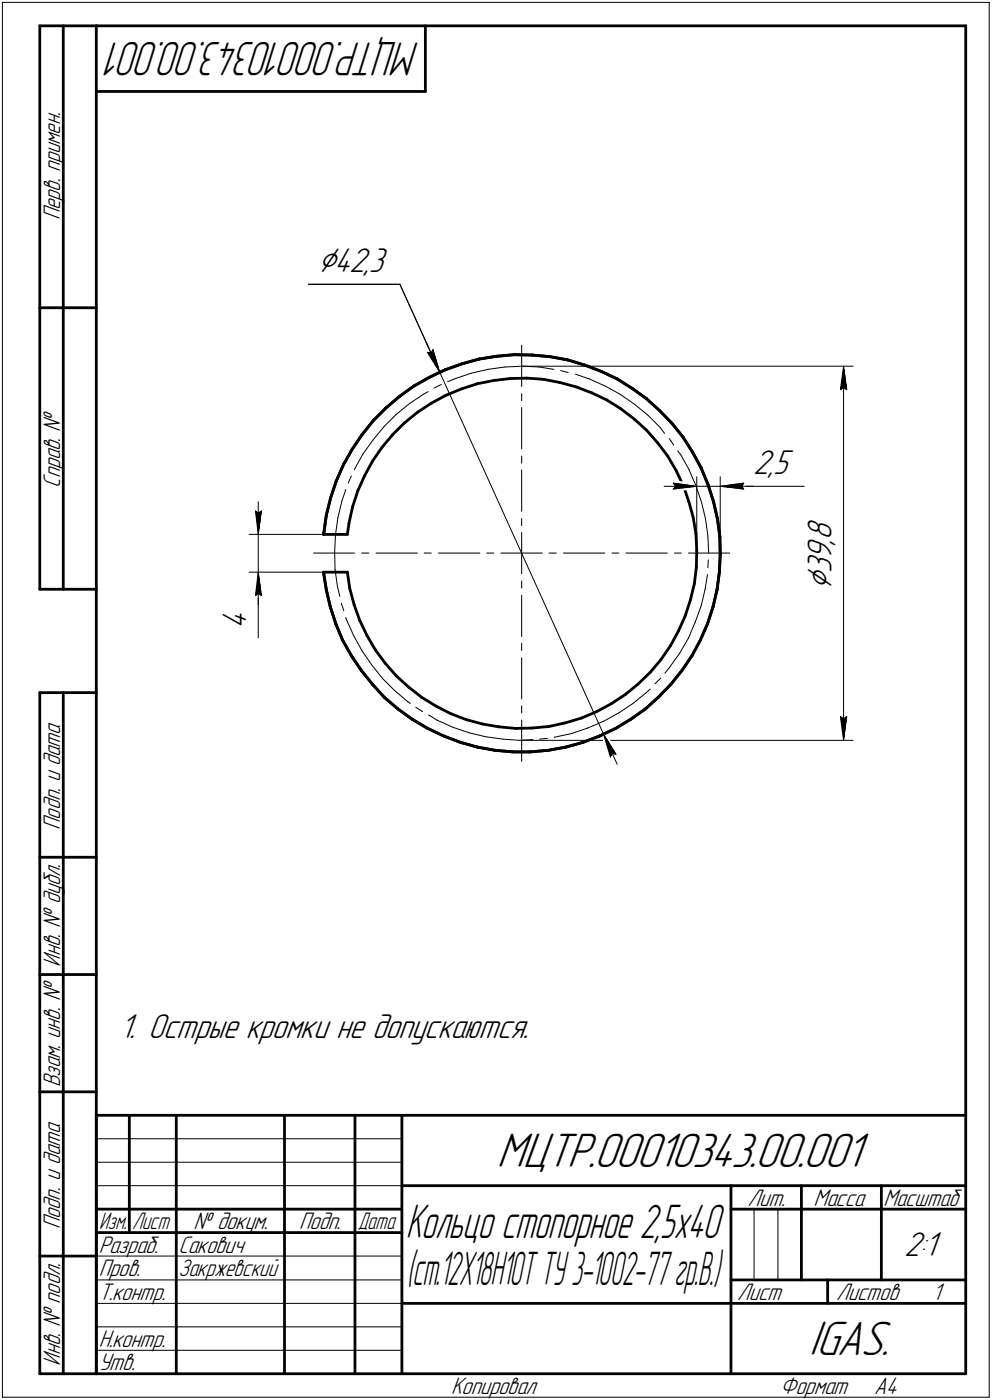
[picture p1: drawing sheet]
<svg xmlns="http://www.w3.org/2000/svg" width="211mm" height="298mm" viewBox="0 0 211 298" stroke-linecap="round" stroke-linejoin="round" font-family="sans-serif">
<g fill="none" stroke="#000" stroke-width=".59">
<path d="M8.5 5.5v120zM8.5 5.5h12zM13.5 5.5v120zM20.5 5.5v287zM20.5 5.5h185zM20.5 19.5h70zM90.5 5.5v14zM205.5 5.5v287zM8.5 65.5h12zM94.7 78.7l3.6-1.2zM98.3 77.5l3.6-1zM101.9 76.5l3.8-.6z"/>
<path d="M105.7 75.9l3.8-.4zM109.5 75.5l3.8 .1zM113.3 75.6l3.7 .3zM117 75.9l3.7 .7zM120.7 76.6l3.7 1.1zM124.4 77.7l3.5 1.4zM127.9 79.1l3.4 1.6zM73.1 99l-1.6 3.4zM74.9 95.7l-1.8 3.3zM77 92.5l-2.1 3.2zM79.2 98.2l-1.6 3.1zM79.4 89.6l-2.4 2.9z"/>
<path d="M81.3 95.2l-2.1 3zM82.1 86.9l2.9-2.5zM82.1 86.9l-2.7 2.7zM83.6 92.5l-2.3 2.7zM85 84.4l3.1-2.2zM86 90.1l2.8-2.3zM86 90.1l-2.4 2.4zM88.1 82.2l3.3-1.9zM88.8 87.8l3-1.9zM91.4 80.3l3.3-1.6zM91.8 85.9l3.1-1.7zM94.9 84.2l3.3-1.4z"/>
<path d="M98.2 82.8l3.4-1.1zM101.6 81.7l3.5-.7zM105.1 81l3.4-.4zM108.5 80.6l3.6-.1zM112.1 80.5l3.6 .3zM115.7 80.8l3.4 .6zM119.1 81.4l3.5 1zM122.6 82.4l3.3 1.3zM125.9 83.7l3.2 1.5zM129.1 85.2l3 1.8zM131.3 80.7l3.2 2zM132.1 87l2.9 2.2z"/>
<path d="M134.5 82.7l3.1 2.2zM135 89.2l2.6 2.4zM137.6 84.9l2.8 2.6zM137.6 91.6l2.4 2.7zM140 94.3l2.1 2.8zM140.4 87.5l2.6 2.7zM142.1 97.1l1.7 3.1zM143 90.2l2.4 2.9zM145.4 93.1l2 3.3zM147.4 96.4l1.8 3.3zM149.2 99.7l1.4 3.4zM68.8 113.8h5.1z"/>
<path d="M68.9 113.5l-.1 .3zM69.4 109.7l-.5 3.8zM70.4 106l-1 3.7zM71.5 102.4l-1.1 3.6zM74.3 111.4l-.4 2.4zM75 107.9l-.7 3.5zM76.1 104.6l-1.1 3.3zM77.6 101.3l-1.5 3.3zM143.8 100.2l1.6 3.2zM145.4 103.4l1.2 3.4zM146.6 106.8l.9 3.4zM147.5 110.2l.6 3.5z"/>
<path d="M148.1 113.7l.2 3.6zM148.3 117.3l-.1 3.5zM150.6 103.1l1.2 3.7zM151.8 106.8l.9 3.7zM152.7 110.5l.5 3.7zM153.2 114.2v3.8zM153.2 118l-.1 3.8zM8.5 125.5h12zM68.8 121.8h5.1zM68.8 121.8l.6 3.8zM69.4 125.6l.9 3.6zM70.3 129.2l1.2 3.6z"/>
<path d="M71.5 132.8l1.4 3.5zM72.9 136.3l1.9 3.3zM73.9 121.8l.5 3.5zM74.4 125.3l1 3.5zM74.8 139.6l2.1 3.1zM75.4 128.8l1.1 3.3zM76.5 132.1l1.6 3.2zM78.1 135.3l1.7 3zM79.8 138.3l2.2 2.9zM142.7 137.5l-2.1 3zM144.4 134.4l-1.7 3.1zM145.8 131.1l-1.4 3.3z"/>
<path d="M146.9 127.8l-1.1 3.3zM147.2 139.6l-2.1 3.1zM147.7 124.3l-.8 3.5zM148.2 120.8l-.5 3.5zM149 136.3l-1.8 3.3zM150.5 132.8l-1.5 3.5zM151.7 129.2l-1.2 3.6zM152.6 125.6l-.9 3.6zM153.1 121.8l-.5 3.8zM8.5 147.5v145zM8.5 147.5h12zM13.5 147.5v145z"/>
<path d="M76.9 142.7l2.3 3zM79.2 145.7l2.6 2.8zM81.8 148.5l2.9 2.5zM82 141.2l2.3 2.7zM84.3 143.9l2.7 2.4zM84.7 151l3 2.2zM87 146.3l2.7 2.2zM87.7 153.2l3.3 1.9zM89.7 148.5l3.1 1.9zM91 155.1l3.4 1.6zM92.8 150.4l3.1 1.6zM94.4 156.7l3.6 1.4z"/>
<path d="M95.9 152l3.3 1.2zM98 158.1l3.6 1zM99.2 153.2l3.5 1zM101.6 159.1l3.7 .7zM102.7 154.2l3.5 .6zM105.3 159.8l3.8 .3zM106.2 154.8l3.5 .3zM109.7 155.1l3.6-.1zM113.3 155l3.5-.3zM116.7 159.8l3.7-.7zM116.8 154.7l3.5-.8zM120.3 153.9l3.4-1z"/>
<path d="M120.4 159.1l3.6-1zM123.7 152.9l3.2-1.3zM124 158.1l3.6-1.4zM126.9 151.6l3.1-1.7zM127.6 156.7l3.4-1.6zM130 149.9l3-2zM131 155.1l3.2-1.9zM133 147.9l2.8-2.3zM134.2 153.2l3.1-2.2zM135.8 145.6l2.5-2.4zM137.3 151l2.8-2.6zM140.6 140.5l-2.3 2.7z"/>
<path d="M142.7 145.7l-2.6 2.7zM145.1 142.7l-2.4 3zM109.1 160.1h3.8zM112.9 160.1l3.8-.3zM8.5 182.5h12zM8.5 207.5h12zM8.5 232.5h12zM20.5 237.5h185zM20.5 237.5v55zM27.5 237.5v25zM37.5 237.5v55zM60.5 237.5v55z"/>
<path d="M75.5 237.5v55zM85.5 237.5v55zM20.5 257.5h65zM85.5 252.5h120zM155.5 252.5v40zM155.5 257.5h15zM170.5 252.5v20zM170.5 257.5h35zM187.5 252.5v20zM8.5 267.5h12zM20.5 262.5h65zM85.5 277.5h70z"/>
<path d="M155.5 277.5h50zM155.5 272.5h50zM176.1 272.5v5zM8.5 292.5h12zM20.5 292.5h185z"/>
</g>
<g fill="none" stroke="#000" stroke-width=".21">
<path d="M.5 .5v297zM.5 .5h210zM210.5 .5v297zM65.6 60.5h19.5zM85.1 60.5l8.5 18.7zM90.7 72.9l2.9 6.3zM90.9 75l.8 .2zM90.9 75l2.7 4.2zM92.1 74.4l1.5 4.8zM92.1 74.4l-.4 .8zM93.6 79.2l34.8 77.2zM100.2 79.5l3.6-.8z"/>
<path d="M103.8 78.7l3.6-.6zM107.4 78.1l3.7-.1zM111 73.5v8.8zM111 78h70.5zM111.1 78l3.6 .1zM114.7 78.1l3.2 .6zM119.3 78.9l1.6 .4zM122.4 79.7l3 1zM179.5 78l.7 5zM179.5 78l-.7 5zM179.5 78v79.6zM75.4 99.9h.1"/>
<path d="M77.2 96.7l-1.8 3.2zM79.3 93.7l-2.1 3zM81.7 90.8l-2.4 2.9zM84.2 88.3l2.9-2.4zM84.2 88.3l-2.5 2.5zM87.1 85.9l3.1-2zM90.2 83.9l.9-.5zM92.4 82.6l1-.5zM93.4 82.1l.5-.2zM95.2 81.3l1.5-.6zM96.7 80.7l3.5-1.2zM111 83.8v1.5z"/>
<path d="M111 86.8v8.8zM111 97.1v1.5zM125.4 80.7l3.4 1.5zM128.8 82.2l3.2 1.8zM132 84l3 2.1zM135 86.1l2.8 2.3zM137.8 88.4l2.7 2.6zM140.5 91l.9 1.3zM142.4 93.4l.3 .5zM142.7 93.9l.6 .8zM144.2 96l.7 .9zM144.9 96.9l1.7 3.2z"/>
<path d="M178.8 83l.7-.5zM179.5 82.5l.7 .5zM53 113.8h15.8zM54.4 108.8l.5 .5zM54.4 108.8l.5 5zM54.9 109.3l.7-.5zM54.9 106.8v7zM54.9 113.8v8zM55.6 108.8l-.7 5zM66.7 117.8h8.7zM71.2 117.6l.1 3.6zM71.4 114l-.2 3.6z"/>
<path d="M71.9 110.3l-.5 3.7zM72.7 106.8l-.8 3.5zM73.6 104.2l-.9 2.6zM74.8 101.3l-.7 1.6zM77 117.8h1.5zM80 117.8h8.8zM90.3 117.8h1.5zM93.3 117.8h8.8zM103.5 117.8h1.6zM106.6 117.8h4.4zM111 117.8h4.4zM111 117.8v4.4z"/>
<path d="M111 100.1v8.8zM111 110.4v1.5zM111 113.4v4.4zM116.8 117.8h1.6zM119.9 117.8h8.8zM130.2 117.8h1.5zM133.2 117.8h8.8zM141.3 103.5h7zM143.3 102.9l5 .6zM143.3 102.9l.5 .6zM143.3 104.1l5-.6zM143.5 117.8h1.4z"/>
<path d="M143.8 103.5l-.5 .6zM146.5 117.8h8.8zM146.6 100.1l1.5 3.4zM148.1 103.5l1.2 3.4zM148.3 101.5v16.3zM148.3 103.5h4.9zM149.3 106.9l.8 3.6zM150.1 110.5l.5 3.6zM150.6 114.1l.2 3.7zM150.7 119.2l-.1 1.7zM153.2 103.5h5zM153.2 101.5v16.3z"/>
<path d="M153.2 103.5l5 .6zM153.2 103.5l5-.6zM153.2 103.5h7.1zM157.8 103.5l.4 .6zM158.2 103.5h12.9zM158.2 102.9l-.4 .6zM53 121.8h15.8zM54.4 126.8l.5-.5zM54.9 121.8v5zM54.9 126.8v9zM54.9 121.8l-.5 5zM54.9 126.3l.7 .5z"/>
<path d="M54.9 121.8l.7 5zM54.9 121.8v7zM71.3 121.2l.5 3.7zM71.8 124.9l.5 2.1zM72.6 128.4h.1M72.6 128.5l.6 1.5zM73.6 131.5l.1 .5zM73.7 132l1.6 3.4zM75.3 135.4l1.7 3.2zM77 138.6l2.1 3zM111 137v1.5zM111 126.7v8.9z"/>
<path d="M111 123.7v1.5zM144.6 139.1l-2.1 3zM146.5 135.9l-1.9 3.2zM147.9 132.5l-1.4 3.4zM149.2 129l-1.3 3.5zM150 125.5l-.8 3.5zM150.5 122.3l-.5 3.2zM79.1 141.6l2.3 2.8zM81.4 144.4l2.6 2.7zM84 147.1l2.8 2.3zM86.8 149.4l.5 .4zM88.5 150.6l1.3 .9z"/>
<path d="M89.8 151.5h.1M91.2 152.2l1.8 1.1zM93 153.3l3.4 1.6zM96.4 154.9l3.4 1.1zM99.8 156l3.6 .9zM103.4 156.9l3.6 .5zM107 157.4l3.7 .2zM110.7 157.6l2.7-.1zM111 153.3v8.8zM111 150.3v1.5zM111 140v8.8zM111 157.6h70.5z"/>
<path d="M114.8 157.4l1.7-.2zM117.9 157h.1M118 157l3.6-.8zM121.6 156.2l3.5-1.2zM125.1 155l3.3-1.4zM128.4 153.6l3.3-1.8zM128.4 156.4l1.5 4.8zM128.4 156.4l2.7 4.2zM128.4 156.4l2.9 6.3zM131.7 151.8l3-2zM134.7 149.8l2.8-2.3zM137.5 147.5l.8-.8z"/>
<path d="M140.1 144.9l-.7 .7zM140.1 144.9l.4-.5zM142.5 142.1l-1 1.2zM178.8 152.6l.7 5zM178.8 152.6l.7 .5zM179.5 153.1l.7-.5zM180.2 152.6l-.7 5zM130.2 160.4l-.3 .8zM130.2 160.4l.9 .2zM20.5 247.5h65zM20.5 252.5h65zM20.5 242.5h65z"/>
<path d="M160.4 257.5v15zM165.5 257.5v15zM20.5 267.5h65zM20.5 272.5h65zM20.5 277.5h65zM.5 297.5h210zM20.5 282.5h65zM20.5 287.5h65z"/>
</g>
<g fill="#fff" stroke="#fff" stroke-width=".21">
<path d="M128.4 156.5h.2zM128.4 156.5h.3zM128.4 156.6h.4zM128.4 156.7h.5zM128.4 156.8h.5zM128.4 156.9h.6zM128.4 157h.7zM128.4 157.1h.8zM128.4 157.1h.9zM128.4 157.2h1zM128.4 157.3h1.1zM128.4 157.4h1.1zM128.4 157.5h1.2zM128.4 157.6h1.3zM128.4 157.6h1.4zM128.4 157.7h1.5zM128.4 157.8h1.6zM128.4 157.9h1.6zM128.4 158h1.6zM128.4 158.1h1.7zM128.4 158.2h1.7zM128.4 158.2h1.8zM128.4 158.3h1.9zM128.5 158.4h1.8zM128.5 158.5h1.9zM128.5 158.6h1.9zM128.6 158.7h1.9zM128.6 158.7h2zM128.6 158.8h2zM128.7 158.9h1.9zM128.7 159h2zM128.7 159.1h2zM128.8 159.2h2zM128.8 159.3h2zM128.8 159.3h2.1zM128.9 159.4h2.1zM128.9 159.5h2.1zM128.9 159.6h2.2zM128.9 159.7h2.2zM128.9 159.8h2.2zM128.9 159.9h2.3zM128.9 159.9h2.4zM129 160h2.3zM129 160.1h2.4zM129 160.2h2.4zM129.1 160.3h2.4zM129.1 160.4h2.5zM129.1 160.4h2.5zM129.2 160.5h2.5zM129.2 160.6h2.5zM129.2 160.7h2.5zM129.2 160.8h2.6zM129.3 160.9h2.5zM129.3 161h2.4zM129.3 161h2.2zM129.4 161.1h1.8zM129.4 161.2h1.7zM129.4 161.3h1.5zM129.5 161.4h1.1zM129.5 161.5h1zM129.5 161.5h.8zM129.5 161.6h.6zM129.5 161.7h.5zM129.5 161.8h.3z"/>
<path d="M92.2 73.8h.3zM92 73.9h.5zM91.9 74h.6zM91.7 74.1h.8zM91.5 74.2h1zM91.3 74.3h1.2zM91.1 74.3h1.5zM90.9 74.4h1.7zM90.8 74.5h1.8zM90.6 74.6h2.1zM90.4 74.7h2.3zM90.2 74.8h2.5zM90.3 74.8h2.5zM90.3 74.9h2.5zM90.3 75h2.5zM90.4 75.1h2.4zM90.5 75.2h2.4zM90.5 75.3h2.4zM90.6 75.4h2.3zM90.6 75.4h2.4zM90.7 75.5h2.3zM90.8 75.6h2.2zM90.8 75.7h2.2zM90.8 75.8h2.2zM90.8 75.9h2.2zM90.9 75.9h2.2zM91 76h2.1zM91 76.1h2.1zM91.1 76.2h2zM91.1 76.3h2.1zM91.2 76.4h2zM91.3 76.5h1.9zM91.3 76.5h2zM91.4 76.6h1.9zM91.4 76.7h1.9zM91.4 76.8h2zM91.5 76.9h1.9zM91.5 77h1.9zM91.6 77h1.9zM91.6 77.1h1.9zM91.7 77.2h1.8zM91.8 77.3h1.7zM91.8 77.4h1.8zM91.9 77.5h1.7zM91.9 77.6h1.7zM91.9 77.6h1.7zM92 77.7h1.6zM92 77.8h1.6zM92.1 77.9h1.5zM92.1 78h1.5zM92.3 78.1h1.3zM92.4 78.1h1.2zM92.5 78.2h1.1zM92.5 78.3h1.1zM92.6 78.4h1zM92.7 78.5h.9zM92.8 78.6h.8zM93 78.7h.6zM93 78.7h.6zM93.1 78.8h.5zM93.2 78.9h.4zM93.3 79h.3zM93.4 79.1h.2z"/>
<path d="M67.6 52.3h15.5zM67.6 52.4h15.5zM67.6 52.5h15.5zM67.6 52.6h15.5zM67.6 52.7h15.5zM67.6 52.7h15.5zM67.6 52.8h15.5zM67.6 52.9h15.5zM67.6 53h15.5zM67.6 53.1h15.5zM67.6 53.2h15.5zM67.6 53.3h15.5zM67.6 53.3h15.5zM67.6 53.4h15.5zM67.6 53.5h15.5zM67.6 53.6h15.5zM67.6 53.7h15.5zM67.6 53.8h15.5zM67.6 53.8h15.5zM67.6 53.9h15.5zM67.6 54h15.5zM67.6 54.1h15.5zM67.6 54.2h15.5zM67.6 54.3h15.5zM67.6 54.4h15.5zM67.6 54.4h15.5zM67.6 54.5h15.5zM67.6 54.6h15.5zM67.6 54.7h15.5zM67.6 54.8h15.5zM67.6 54.9h15.5zM67.6 54.9h15.5zM67.6 55h15.5zM67.6 55.1h15.5zM67.6 55.2h15.5zM67.6 55.3h15.5zM67.6 55.4h15.5zM67.6 55.5h15.5zM67.6 55.5h15.5zM67.6 55.6h15.5zM67.6 55.7h15.5zM67.6 55.8h15.5zM67.6 55.9h15.5zM67.6 56h15.5zM67.6 56h15.5zM67.6 56.1h15.5zM67.6 56.2h15.5zM67.6 56.3h15.5zM67.6 56.4h15.5zM67.6 56.5h15.5zM67.6 56.6h15.5zM67.6 56.6h15.5zM67.6 56.7h15.5zM67.6 56.8h15.5zM67.6 56.9h15.5zM67.6 57h15.5zM67.6 57.1h15.5zM67.6 57.1h15.5zM67.6 57.2h15.5zM67.6 57.3h15.5zM67.6 57.4h15.5zM67.6 57.5h15.5zM67.6 57.6h15.5zM67.6 57.7h15.5zM67.6 57.7h15.5zM67.6 57.8h15.5zM67.6 57.9h15.5zM67.6 58h15.5zM67.6 58.1h15.5zM67.6 58.2h15.5zM67.6 58.3h15.5zM67.6 58.3h15.5zM67.6 58.4h15.5zM67.6 58.5h15.5zM67.6 58.6h15.5zM67.6 58.7h15.5zM67.6 58.8h15.5zM67.6 58.8h15.5zM67.6 58.9h15.5zM67.6 59h15.5zM67.6 59.1h15.5zM67.6 59.2h15.5zM67.6 59.3h15.5zM67.6 59.4h15.5zM67.6 59.4h15.5z"/>
<path d="M160.3 95.4h8.8zM160.3 95.5h8.8zM160.3 95.6h8.8zM160.3 95.7h8.8zM160.3 95.8h8.8zM160.3 95.8h8.8zM160.3 95.9h8.8zM160.3 96h8.8zM160.3 96.1h8.8zM160.3 96.2h8.8zM160.3 96.3h8.8zM160.3 96.4h8.8zM160.3 96.4h8.8zM160.3 96.5h8.8zM160.3 96.6h8.8zM160.3 96.7h8.8zM160.3 96.8h8.8zM160.3 96.9h8.8zM160.3 96.9h8.8zM160.3 97h8.8zM160.3 97.1h8.8zM160.3 97.2h8.8zM160.3 97.3h8.8zM160.3 97.4h8.8zM160.3 97.5h8.8zM160.3 97.5h8.8zM160.3 97.6h8.8zM160.3 97.7h8.8zM160.3 97.8h8.8zM160.3 97.9h8.8zM160.3 98h8.8zM160.3 98h8.8zM160.3 98.1h8.8zM160.3 98.2h8.8zM160.3 98.3h8.8zM160.3 98.4h8.8zM160.3 98.5h8.8zM160.3 98.6h8.8zM160.3 98.6h8.8zM160.3 98.7h8.8zM160.3 98.8h8.8zM160.3 98.9h8.8zM160.3 99h8.8zM160.3 99.1h8.8zM160.3 99.1h8.8zM160.3 99.2h8.8zM160.3 99.3h8.8zM160.3 99.4h8.8zM160.3 99.5h8.8zM160.3 99.6h8.8zM160.3 99.7h8.8zM160.3 99.7h8.8zM160.3 99.8h8.8zM160.3 99.9h8.8zM160.3 100h8.8zM160.3 100.1h8.8zM160.3 100.2h8.8zM160.3 100.2h8.8zM160.3 100.3h8.8zM160.3 100.4h8.8zM160.3 100.5h8.8zM160.3 100.6h8.8zM160.3 100.7h8.8zM160.3 100.8h8.8zM160.3 100.8h8.8zM160.3 100.9h8.8zM160.3 101h8.8zM160.3 101.1h8.8zM160.3 101.2h8.8zM160.3 101.3h8.8zM160.3 101.3h8.8zM160.3 101.4h8.8zM160.3 101.5h8.8zM160.3 101.6h8.8zM160.3 101.7h8.8zM160.3 101.8h8.8zM160.3 101.9h8.8zM160.3 101.9h8.8zM160.3 102h8.8zM160.3 102.1h8.8zM160.3 102.2h8.8zM160.3 102.3h8.8zM160.3 102.4h8.8zM160.3 102.4h8.8z"/>
<path d="M142.7 102.4h.7zM142.7 102.4h1.3zM142.7 102.5h1.9zM142.7 102.6h2.6zM142.7 102.7h3.2zM142.7 102.8h3.8zM142.7 102.9h4zM142.7 103h4.2zM142.7 103h4.4zM142.7 103.1h4.6zM142.7 103.2h4.8zM142.7 103.3h5zM142.7 103.4h5.2zM142.7 103.5h5.4zM142.7 103.5h5.6zM142.7 103.6h5.4zM142.7 103.7h5.1zM142.7 103.8h5zM142.7 103.9h4.7zM142.7 104h4.5zM142.7 104.1h4.3zM142.7 104.1h4zM142.7 104.2h3.8zM142.7 104.3h3.2zM142.7 104.4h2.6zM142.7 104.5h1.9zM142.7 104.6h1.3zM142.7 104.6h.7z"/>
<path d="M158.2 102.4h.5zM157.6 102.4h1.1zM156.9 102.5h1.8zM156.3 102.6h2.4zM155.7 102.7h3zM155 102.8h3.7zM154.9 102.9h3.8zM154.7 103h4zM154.4 103h4.3zM154.3 103.1h4.4zM154.1 103.2h4.6zM153.8 103.3h4.9zM153.7 103.4h5zM153.5 103.5h5.2zM153.2 103.5h5.5zM153.5 103.6h5.2zM153.8 103.7h4.9zM153.9 103.8h4.8zM154.2 103.9h4.5zM154.4 104h4.3zM154.6 104.1h4.1zM154.9 104.1h3.8zM155 104.2h3.7zM155.7 104.3h3zM156.3 104.4h2.4zM156.9 104.5h1.8zM157.6 104.6h1.1zM158.2 104.6h.5z"/>
<path d="M171.3 110.1h7.2zM171.3 110.2h7.2zM171.3 110.2h7.2zM171.3 110.3h7.2zM171.3 110.4h7.2zM171.3 110.5h7.2zM171.3 110.6h7.2zM171.3 110.7h7.2zM171.3 110.7h7.2zM171.3 110.8h7.2zM171.3 110.9h7.2zM171.3 111h7.2zM171.3 111.1h7.2zM171.3 111.2h7.2zM171.3 111.3h7.2zM171.3 111.3h7.2zM171.3 111.4h7.2zM171.3 111.5h7.2zM171.3 111.6h7.2zM171.3 111.7h7.2zM171.3 111.8h7.2zM171.3 111.8h7.2zM171.3 111.9h7.2zM171.3 112h7.2zM171.3 112.1h7.2zM171.3 112.2h7.2zM171.3 112.3h7.2zM171.3 112.4h7.2zM171.3 112.4h7.2zM171.3 112.5h7.2zM171.3 112.6h7.2zM171.3 112.7h7.2zM171.3 112.8h7.2zM171.3 112.9h7.2zM171.3 112.9h7.2zM171.3 113h7.2zM171.3 113.1h7.2zM171.3 113.2h7.2zM171.3 113.3h7.2zM171.3 113.4h7.2zM171.3 113.5h7.2zM171.3 113.5h7.2zM171.3 113.6h7.2zM171.3 113.7h7.2zM171.3 113.8h7.2zM171.3 113.9h7.2zM171.3 114h7.2zM171.3 114h7.2zM171.3 114.1h7.2zM171.3 114.2h7.2zM171.3 114.3h7.2zM171.3 114.4h7.2zM171.3 114.5h7.2zM171.3 114.6h7.2zM171.3 114.6h7.2zM171.3 114.7h7.2zM171.3 114.8h7.2zM171.3 114.9h7.2zM171.3 115h7.2zM171.3 115.1h7.2zM171.3 115.1h7.2zM171.3 115.2h7.2zM171.3 115.3h7.2zM171.3 115.4h7.2zM171.3 115.5h7.2zM171.3 115.6h7.2zM171.3 115.7h7.2zM171.3 115.7h7.2zM171.3 115.8h7.2zM171.3 115.9h7.2zM171.3 116h7.2zM171.3 116.1h7.2zM171.3 116.2h7.2zM171.3 116.2h7.2zM171.3 116.3h7.2zM171.3 116.4h7.2zM171.3 116.5h7.2zM171.3 116.6h7.2zM171.3 116.7h7.2zM171.3 116.8h7.2zM171.3 116.8h7.2zM171.3 116.9h7.2zM171.3 117h7.2zM171.3 117.1h7.2zM171.3 117.2h7.2zM171.3 117.3h7.2zM171.3 117.3h7.2zM171.3 117.4h7.2zM171.3 117.5h7.2zM171.3 117.6h7.2zM171.3 117.7h7.2zM171.3 117.8h7.2zM171.3 117.9h7.2zM171.3 117.9h7.2zM171.3 118h7.2zM171.3 118.1h7.2zM171.3 118.2h7.2zM171.3 118.3h7.2zM171.3 118.4h7.2zM171.3 118.4h7.2zM171.3 118.5h7.2zM171.3 118.6h7.2zM171.3 118.7h7.2zM171.3 118.8h7.2zM171.3 118.9h7.2zM171.3 119h7.2zM171.3 119h7.2zM171.3 119.1h7.2zM171.3 119.2h7.2zM171.3 119.3h7.2zM171.3 119.4h7.2zM171.3 119.5h7.2zM171.3 119.5h7.2zM171.3 119.6h7.2zM171.3 119.7h7.2zM171.3 119.8h7.2zM171.3 119.9h7.2zM171.3 120h7.2zM171.3 120.1h7.2zM171.3 120.1h7.2zM171.3 120.2h7.2zM171.3 120.3h7.2zM171.3 120.4h7.2zM171.3 120.5h7.2zM171.3 120.6h7.2zM171.3 120.6h7.2zM171.3 120.7h7.2zM171.3 120.8h7.2zM171.3 120.9h7.2zM171.3 121h7.2zM171.3 121.1h7.2zM171.3 121.2h7.2zM171.3 121.2h7.2zM171.3 121.3h7.2zM171.3 121.4h7.2zM171.3 121.5h7.2zM171.3 121.6h7.2zM171.3 121.7h7.2zM171.3 121.8h7.2zM171.3 121.8h7.2zM171.3 121.9h7.2zM171.3 122h7.2zM171.3 122.1h7.2zM171.3 122.2h7.2zM171.3 122.3h7.2zM171.3 122.3h7.2zM171.3 122.4h7.2zM171.3 122.5h7.2zM171.3 122.6h7.2zM171.3 122.7h7.2zM171.3 122.8h7.2zM171.3 122.9h7.2zM171.3 122.9h7.2zM171.3 123h7.2zM171.3 123.1h7.2zM171.3 123.2h7.2zM171.3 123.3h7.2zM171.3 123.4h7.2zM171.3 123.4h7.2zM171.3 123.5h7.2zM171.3 123.6h7.2zM171.3 123.7h7.2zM171.3 123.8h7.2zM171.3 123.9h7.2zM171.3 124h7.2zM171.3 124h7.2zM171.3 124.1h7.2zM171.3 124.2h7.2zM171.3 124.3h7.2zM171.3 124.4h7.2zM171.3 124.5h7.2zM171.3 124.5h7.2zM171.3 124.6h7.2zM171.3 124.7h7.2zM171.3 124.8h7.2zM171.3 124.9h7.2zM171.3 125h7.2zM171.3 125.1h7.2zM171.3 125.1h7.2zM171.3 125.2h7.2zM171.3 125.3h7.2zM171.3 125.4h7.2zM171.3 125.5h7.2z"/>
<path d="M179.4 78.2h.3zM179.4 78.3h.3zM179.3 78.4h.4zM179.3 78.5h.4zM179.2 78.6h.5zM179.2 78.7h.6zM179.2 78.7h.6zM179.2 78.8h.7zM179.2 78.9h.7zM179.1 79h.9zM179.1 79.1h.9zM179 79.2h1zM179 79.2h1.1zM179 79.3h1.1zM178.9 79.4h1.3zM178.9 79.5h1.3zM178.8 79.6h1.5zM178.8 79.7h1.5zM178.7 79.8h1.6zM178.7 79.8h1.6zM178.7 79.9h1.6zM178.7 80h1.6zM178.7 80.1h1.6zM178.7 80.2h1.6zM178.7 80.3h1.6zM178.7 80.3h1.6zM178.7 80.4h1.7zM178.6 80.5h1.8zM178.6 80.6h1.8zM178.6 80.7h1.8zM178.6 80.8h1.8zM178.6 80.9h1.8zM178.6 80.9h1.8zM178.6 81h1.9zM178.6 81.1h1.9zM178.6 81.2h1.9zM178.6 81.3h1.9zM178.6 81.4h1.9zM178.6 81.4h1.9zM178.6 81.5h1.9zM178.6 81.6h1.9zM178.6 81.7h2zM178.6 81.8h2zM178.6 81.9h2zM178.6 82h2zM178.5 82h2.1zM178.5 82.1h2.1zM178.5 82.2h2.1zM178.5 82.3h2.2zM178.5 82.4h2.2zM178.5 82.5h2.2zM178.5 82.5h2.2zM178.5 82.6h2.2zM178.5 82.7h2.2zM178.4 82.8h2.3zM178.4 82.9h2.4zM178.4 83h2.4zM178.4 83.1h2.4zM178.4 83.1h2.4zM178.4 83.2h2.4zM178.4 83.3h2.4zM178.4 83.4h2.4z"/>
<path d="M178.3 152.1h2.5zM178.4 152.2h2.4zM178.4 152.3h2.4zM178.4 152.4h2.4zM178.4 152.5h2.4zM178.4 152.6h2.4zM178.4 152.7h2.4zM178.4 152.7h2.4zM178.4 152.8h2.3zM178.5 152.9h2.2zM178.5 153h2.2zM178.5 153.1h2.2zM178.5 153.2h2.2zM178.5 153.2h2.2zM178.5 153.3h2.2zM178.5 153.4h2.1zM178.5 153.5h2.1zM178.5 153.6h2.1zM178.6 153.7h2zM178.6 153.8h2zM178.6 153.8h2zM178.6 153.9h2zM178.6 154h1.9zM178.6 154.1h1.9zM178.6 154.2h1.9zM178.6 154.3h1.9zM178.6 154.3h1.9zM178.6 154.4h1.9zM178.6 154.5h1.9zM178.6 154.6h1.8zM178.6 154.7h1.8zM178.6 154.8h1.8zM178.6 154.9h1.8zM178.6 154.9h1.8zM178.6 155h1.8zM178.7 155.1h1.7zM178.7 155.2h1.6zM178.7 155.3h1.6zM178.7 155.4h1.6zM178.7 155.4h1.6zM178.7 155.5h1.6zM178.7 155.6h1.6zM178.7 155.7h1.6zM178.7 155.8h1.6zM178.8 155.9h1.5zM178.8 156h1.5zM178.9 156h1.3zM178.9 156.1h1.3zM179 156.2h1.1zM179 156.3h1.1zM179 156.4h1.1zM179.1 156.5h.9zM179.1 156.5h.9zM179.2 156.6h.7zM179.2 156.7h.7zM179.2 156.8h.7zM179.2 156.9h.6zM179.2 157h.6zM179.3 157.1h.4zM179.3 157.1h.4zM179.3 157.2h.4zM179.4 157.3h.3zM179.4 157.4h.3z"/>
<path d="M46.8 128.9h7.2zM46.8 128.9h7.2zM46.8 129h7.2zM46.8 129.1h7.2zM46.8 129.2h7.2zM46.8 129.3h7.2zM46.8 129.4h7.2zM46.8 129.5h7.2zM46.8 129.5h7.2zM46.8 129.6h7.2zM46.8 129.7h7.2zM46.8 129.8h7.2zM46.8 129.9h7.2zM46.8 130h7.2zM46.8 130h7.2zM46.8 130.1h7.2zM46.8 130.2h7.2zM46.8 130.3h7.2zM46.8 130.4h7.2zM46.8 130.5h7.2zM46.8 130.6h7.2zM46.8 130.6h7.2zM46.8 130.7h7.2zM46.8 130.8h7.2zM46.8 130.9h7.2zM46.8 131h7.2zM46.8 131.1h7.2zM46.8 131.1h7.2zM46.8 131.2h7.2zM46.8 131.3h7.2zM46.8 131.4h7.2zM46.8 131.5h7.2zM46.8 131.6h7.2zM46.8 131.7h7.2zM46.8 131.7h7.2zM46.8 131.8h7.2zM46.8 131.9h7.2zM46.8 132h7.2zM46.8 132.1h7.2zM46.8 132.2h7.2zM46.8 132.2h7.2zM46.8 132.3h7.2zM46.8 132.4h7.2zM46.8 132.5h7.2zM46.8 132.6h7.2zM46.8 132.7h7.2zM46.8 132.8h7.2zM46.8 132.8h7.2zM46.8 132.9h7.2zM46.8 133h7.2zM46.8 133.1h7.2zM46.8 133.2h7.2zM46.8 133.3h7.2zM46.8 133.3h7.2zM46.8 133.4h7.2zM46.8 133.5h7.2zM46.8 133.6h7.2zM46.8 133.7h7.2zM46.8 133.8h7.2z"/>
<path d="M54.9 122.1h.2zM54.9 122.2h.2zM54.9 122.3h.3zM54.8 122.3h.4zM54.8 122.4h.4zM54.7 122.5h.6zM54.7 122.6h.6zM54.7 122.7h.7zM54.6 122.8h.8zM54.6 122.9h.9zM54.6 122.9h.9zM54.5 123h1zM54.5 123.1h1zM54.4 123.2h1.1zM54.4 123.3h1.2zM54.4 123.4h1.2zM54.4 123.4h1.3zM54.4 123.5h1.3zM54.3 123.6h1.4zM54.3 123.7h1.5zM54.3 123.8h1.5zM54.3 123.9h1.5zM54.3 124h1.5zM54.3 124h1.5zM54.3 124.1h1.5zM54.3 124.2h1.5zM54.2 124.3h1.7zM54.2 124.4h1.7zM54.2 124.5h1.7zM54.2 124.5h1.7zM54.2 124.6h1.7zM54.2 124.7h1.7zM54.2 124.8h1.7zM54.1 124.9h1.9zM54.1 125h1.9zM54.1 125.1h1.9zM54.1 125.1h1.9zM54.1 125.2h1.9zM54.1 125.3h1.9zM54.1 125.4h1.9zM54 125.5h2zM54 125.6h2zM54 125.6h2zM54 125.7h2zM54 125.8h2zM54 125.9h2zM54 126h2zM54 126.1h2zM53.9 126.2h2.2zM53.9 126.2h2.2zM53.9 126.3h2.2zM53.9 126.4h2.2zM53.9 126.5h2.2zM53.9 126.6h2.2zM53.9 126.7h2.2zM53.8 126.7h2.4zM53.8 126.8h2.4zM53.8 126.9h2.4zM53.8 127h2.4zM53.8 127.1h2.4zM53.8 127.2h2.4zM53.8 127.3h2.4z"/>
<path d="M53.8 108.3h2.4zM53.8 108.4h2.4zM53.8 108.5h2.4zM53.8 108.5h2.4zM53.8 108.6h2.4zM53.8 108.7h2.4zM53.8 108.8h2.4zM53.8 108.9h2.4zM53.9 109h2.2zM53.9 109.1h2.2zM53.9 109.1h2.2zM53.9 109.2h2.2zM53.9 109.3h2.2zM53.9 109.4h2.2zM53.9 109.5h2.2zM54 109.6h2zM54 109.6h2zM54 109.7h2zM54 109.8h2zM54 109.9h2zM54 110h2zM54 110.1h2zM54 110.2h2zM54.1 110.2h1.9zM54.1 110.3h1.9zM54.1 110.4h1.9zM54.1 110.5h1.9zM54.1 110.6h1.9zM54.1 110.7h1.9zM54.1 110.7h1.9zM54.2 110.8h1.7zM54.2 110.9h1.7zM54.2 111h1.7zM54.2 111.1h1.7zM54.2 111.2h1.7zM54.2 111.3h1.7zM54.2 111.3h1.7zM54.3 111.4h1.5zM54.3 111.5h1.5zM54.3 111.6h1.5zM54.3 111.7h1.5zM54.3 111.8h1.5zM54.3 111.8h1.5zM54.3 111.9h1.5zM54.3 112h1.4zM54.4 112.1h1.3zM54.4 112.2h1.3zM54.4 112.3h1.2zM54.4 112.4h1.2zM54.4 112.4h1.1zM54.5 112.5h1zM54.5 112.6h1zM54.6 112.7h.9zM54.6 112.8h.9zM54.6 112.9h.8zM54.7 112.9h.7zM54.7 113h.6zM54.7 113.1h.6zM54.8 113.2h.4zM54.8 113.3h.4zM54.9 113.4h.3zM54.9 113.5h.2zM54.9 113.5h.2z"/>
</g>
<g fill="#000" stroke="#000" stroke-width=".21">
<path d="M91 75.1h.4zM91.1 75.2h.6zM91.1 75.3h.7zM91.2 75.4h.6zM91.3 75.4h.6zM91.3 75.5h.6zM91.4 75.6h.5zM91.4 75.7h.5zM91.4 75.8h.6zM91.5 75.9h.5zM91.5 75.9h.6zM91.6 76h.5zM91.7 76.1h.5zM91.7 76.2h.5zM91.8 76.3h.4zM91.8 76.4h.5zM91.9 76.5h.4zM91.9 76.5h.5zM91.9 76.6h.5zM92 76.7h.5zM92.1 76.8h.4zM92.1 76.9h.4zM92.2 77h.3zM92.2 77h.4zM92.3 77.1h.3zM92.4 77.2h.2zM92.4 77.3h.3zM92.5 77.4h.2zM92.5 77.5h.3zM92.5 77.6h.3zM92.6 77.6h.3zM92.6 77.7h.3zM92.7 77.8h.3zM92.8 77.9h.2zM92.8 78h.2zM92.9 78.1h.1zM92.9 78.1h.2zM93 78.2h.1zM93 78.4h.2z"/>
<path d="M92 74.6h.2zM92 74.7h.2zM91.9 74.8h.4zM91.9 74.8h.4zM91.9 74.9h.4zM91.9 75h.5zM91.8 75.1h.6zM91.7 75.2h.7zM91.8 75.3h.6zM91.8 75.4h.7zM91.9 75.4h.6zM91.9 75.5h.6zM91.9 75.6h.6zM91.9 75.7h.6zM92 75.8h.5zM92 75.9h.6zM92.1 75.9h.5zM92.1 76h.5zM92.2 76.1h.4zM92.2 76.2h.5zM92.2 76.3h.5zM92.3 76.4h.4zM92.3 76.5h.5zM92.4 76.5h.4zM92.4 76.6h.4zM92.5 76.7h.4zM92.5 76.8h.4zM92.5 76.9h.4zM92.5 77h.4zM92.6 77h.4zM92.6 77.1h.4zM92.6 77.2h.4zM92.7 77.3h.3zM92.7 77.4h.3zM92.8 77.5h.2zM92.8 77.6h.3zM92.9 77.6h.2zM92.9 77.7h.2zM93 77.8h.1zM93 77.9h.2zM93 78h.2zM93 78.1h.2zM93.1 78.1h.2zM93.1 78.2h.2zM93.1 78.3h.2zM93.2 78.4h.2zM93.2 78.5h.2z"/>
<path d="M179.3 79.2h.2zM179.3 79.3h.2zM179.3 79.4h.2zM179.3 79.5h.2zM179.3 79.6h.2zM179.3 79.7h.2zM179.3 79.8h.2zM179.3 79.8h.2zM179.2 79.9h.3zM179.2 80h.3zM179.2 80.1h.3zM179.2 80.2h.3zM179.2 80.3h.3zM179.2 80.3h.3zM179.2 80.4h.3zM179.2 80.5h.3zM179.2 80.6h.3zM179.2 80.7h.3zM179.2 80.8h.3zM179.2 80.9h.3zM179.2 80.9h.3zM179.2 81h.3zM179.1 81.1h.4zM179.1 81.2h.4zM179.1 81.3h.4zM179.1 81.4h.4zM179.1 81.4h.4zM179.1 81.5h.4zM179.1 81.6h.4zM179.1 81.7h.4zM179 81.8h.5zM179 81.9h.5zM179 82h.5zM179 82h.5zM179 82.1h.5zM179 82.2h.5zM179 82.3h.5zM178.9 82.4h.6zM178.9 82.5h.6zM178.9 82.5h.6zM178.9 82.6h.5zM178.9 82.7h.3zM178.9 82.8h.3z"/>
<path d="M179.5 78.7h.2zM179.5 78.7h.2zM179.5 78.8h.2zM179.5 78.9h.2zM179.5 79h.2zM179.5 79.1h.2zM179.5 79.2h.2zM179.5 79.2h.2zM179.5 79.3h.2zM179.5 79.4h.2zM179.5 79.5h.2zM179.5 79.6h.2zM179.5 79.7h.2zM179.5 79.8h.2zM179.5 79.8h.2zM179.5 79.9h.3zM179.5 80h.3zM179.5 80.1h.3zM179.5 80.2h.3zM179.5 80.3h.3zM179.5 80.3h.3zM179.5 80.4h.3zM179.5 80.5h.4zM179.5 80.6h.4zM179.5 80.7h.4zM179.5 80.8h.4zM179.5 80.9h.4zM179.5 80.9h.4zM179.5 81h.4zM179.5 81.1h.5zM179.5 81.2h.5zM179.5 81.3h.5zM179.5 81.4h.5zM179.5 81.4h.5zM179.5 81.5h.5zM179.5 81.6h.5zM179.5 81.7h.5zM179.5 81.8h.6zM179.5 81.9h.6zM179.5 82h.6zM179.5 82h.6zM179.5 82.1h.6zM179.5 82.2h.6zM179.5 82.3h.6zM179.5 82.4h.7zM179.5 82.5h.7zM179.5 82.5h.7zM179.7 82.6h.5zM179.8 82.7h.4zM179.9 82.8h.3z"/>
<path d="M54.4 109h.2zM54.4 109.1h.3zM54.4 109.1h.4zM54.4 109.2h.5zM54.4 109.3h.5zM54.4 109.4h.5zM54.4 109.5h.5zM54.5 109.6h.4zM54.5 109.6h.4zM54.5 109.7h.4zM54.5 109.8h.4zM54.5 109.9h.4zM54.5 110h.4zM54.5 110.1h.4zM54.5 110.2h.4zM54.6 110.2h.3zM54.6 110.3h.3zM54.6 110.4h.3zM54.6 110.5h.3zM54.6 110.6h.3zM54.6 110.7h.3zM54.6 110.7h.3zM54.6 110.8h.3zM54.6 110.9h.3zM54.7 111h.2zM54.7 111.1h.2zM54.7 111.2h.2zM54.7 111.3h.2zM54.7 111.3h.2zM54.7 111.4h.2zM54.7 111.5h.2zM54.7 111.6h.2zM54.8 111.7h.1zM54.8 111.8h.1zM54.8 111.8h.1zM54.8 111.9h.1zM54.8 112h.1zM54.8 112.1h.1zM54.8 112.2h.1zM54.8 112.3h.1zM54.8 112.4h.1z"/>
<path d="M55.5 109h.1zM55.3 109.1h.3zM55.2 109.1h.4zM55.1 109.2h.5zM54.9 109.3h.7zM54.9 109.4h.7zM54.9 109.5h.6zM54.9 109.6h.6zM54.9 109.6h.6zM54.9 109.7h.6zM54.9 109.8h.6zM54.9 109.9h.6zM54.9 110h.6zM54.9 110.1h.6zM54.9 110.2h.6zM54.9 110.2h.6zM54.9 110.3h.6zM54.9 110.4h.6zM54.9 110.5h.6zM54.9 110.6h.6zM54.9 110.7h.6zM54.9 110.7h.5zM54.9 110.8h.5zM54.9 110.9h.5zM54.9 111h.5zM54.9 111.1h.5zM54.9 111.2h.5zM54.9 111.3h.5zM54.9 111.3h.4zM54.9 111.4h.4zM54.9 111.5h.4zM54.9 111.6h.4zM54.9 111.7h.4zM54.9 111.8h.4zM54.9 111.8h.4zM54.9 111.9h.3zM54.9 112h.3zM54.9 112.1h.3zM54.9 112.2h.3zM54.9 112.3h.3zM54.9 112.4h.3zM54.9 112.4h.3zM54.9 112.5h.3zM54.9 112.6h.2zM54.9 112.7h.2zM54.9 112.8h.2zM54.9 112.9h.2zM54.9 112.9h.2zM54.9 113h.2zM54.9 113.1h.2z"/>
<path d="M143.3 103h.6zM143.4 103h1.1zM143.5 103.1h1.7zM143.5 103.2h2.3zM143.6 103.3h2.8zM143.7 103.4h3.4zM143.8 103.5h3.9z"/>
<path d="M143.8 103.5h4.5zM143.8 103.6h3.8zM143.7 103.7h3.2zM143.6 103.8h2.5zM143.5 103.9h2zM143.4 104h1.3zM143.3 104.1h.7z"/>
<path d="M153.2 103.5h4.6zM154 103.6h3.9zM154.7 103.7h3.3zM155.4 103.8h2.7zM156.1 103.9h2zM156.9 104h1.3zM157.6 104.1h.6z"/>
<path d="M157.6 103h.6zM157.1 103h1.1zM156.4 103.1h1.8zM155.8 103.2h2.3zM155.2 103.3h2.8zM154.5 103.4h3.5zM153.9 103.5h4z"/>
<path d="M54.8 123.3h.1zM54.8 123.4h.1zM54.8 123.4h.1zM54.8 123.5h.1zM54.8 123.6h.1zM54.8 123.7h.1zM54.8 123.8h.1zM54.8 123.9h.1zM54.8 124h.1zM54.7 124h.2zM54.7 124.1h.2zM54.7 124.2h.2zM54.7 124.3h.2zM54.7 124.4h.2zM54.7 124.5h.2zM54.7 124.5h.2zM54.7 124.6h.2zM54.6 124.7h.3zM54.6 124.8h.3zM54.6 124.9h.3zM54.6 125h.3zM54.6 125.1h.3zM54.6 125.1h.3zM54.6 125.2h.3zM54.6 125.3h.3zM54.6 125.4h.3zM54.5 125.5h.4zM54.5 125.6h.4zM54.5 125.6h.4zM54.5 125.7h.4zM54.5 125.8h.4zM54.5 125.9h.4zM54.5 126h.4zM54.5 126.1h.4zM54.4 126.2h.5zM54.4 126.2h.5zM54.4 126.3h.5zM54.4 126.4h.5zM54.4 126.5h.4zM54.4 126.6h.3zM54.4 126.7h.2z"/>
<path d="M54.9 122.5h.2zM54.9 122.6h.2zM54.9 122.7h.2zM54.9 122.8h.2zM54.9 122.9h.2zM54.9 122.9h.2zM54.9 123h.2zM54.9 123.1h.3zM54.9 123.2h.3zM54.9 123.3h.3zM54.9 123.4h.3zM54.9 123.4h.3zM54.9 123.5h.3zM54.9 123.6h.3zM54.9 123.7h.3zM54.9 123.8h.4zM54.9 123.9h.4zM54.9 124h.4zM54.9 124h.4zM54.9 124.1h.4zM54.9 124.2h.4zM54.9 124.3h.4zM54.9 124.4h.5zM54.9 124.5h.5zM54.9 124.5h.5zM54.9 124.6h.5zM54.9 124.7h.5zM54.9 124.8h.5zM54.9 124.9h.5zM54.9 125h.6zM54.9 125.1h.6zM54.9 125.1h.6zM54.9 125.2h.6zM54.9 125.3h.6zM54.9 125.4h.6zM54.9 125.5h.6zM54.9 125.6h.6zM54.9 125.6h.6zM54.9 125.7h.6zM54.9 125.8h.6zM54.9 125.9h.6zM54.9 126h.6zM54.9 126.1h.6zM54.9 126.2h.6zM54.9 126.2h.7zM54.9 126.3h.7zM55.1 126.4h.5zM55.2 126.5h.4zM55.3 126.6h.3zM55.5 126.7h.1z"/>
<path d="M128.7 157.2h.2zM128.8 157.4h.1zM128.8 157.5h.1zM128.9 157.6h.1zM128.9 157.6h.1zM128.9 157.7h.1zM128.9 157.8h.2zM128.9 157.9h.2zM128.9 158h.3zM128.9 158.1h.3zM129 158.2h.3zM129 158.2h.3zM129 158.3h.4zM129.1 158.4h.3zM129.1 158.5h.3zM129.1 158.6h.4zM129.2 158.7h.3zM129.2 158.7h.3zM129.2 158.8h.3zM129.2 158.9h.4zM129.3 159h.3zM129.3 159.1h.3zM129.3 159.2h.4zM129.4 159.3h.3zM129.4 159.3h.4zM129.4 159.4h.4zM129.5 159.5h.4zM129.5 159.6h.4zM129.5 159.7h.5zM129.5 159.8h.5zM129.5 159.9h.5zM129.5 159.9h.5zM129.5 160h.5zM129.6 160.1h.5zM129.6 160.2h.5zM129.6 160.3h.6zM129.7 160.4h.5zM129.7 160.4h.5zM129.7 160.5h.5zM129.7 160.6h.5zM129.8 160.7h.3zM129.8 160.8h.3zM129.8 160.9h.2zM129.9 161h.1z"/>
<path d="M128.8 157.1h.1zM128.9 157.2h.1zM128.9 157.3h.1zM128.9 157.4h.2zM128.9 157.5h.3zM129 157.6h.2zM129 157.6h.3zM129 157.7h.3zM129.1 157.8h.3zM129.1 157.9h.4zM129.2 158h.3zM129.2 158.1h.3zM129.3 158.2h.3zM129.3 158.2h.3zM129.4 158.3h.3zM129.4 158.4h.3zM129.4 158.5h.4zM129.5 158.6h.4zM129.5 158.7h.4zM129.5 158.7h.5zM129.5 158.8h.5zM129.6 158.9h.4zM129.6 159h.5zM129.6 159.1h.5zM129.7 159.2h.5zM129.7 159.3h.6zM129.8 159.3h.5zM129.8 159.4h.6zM129.9 159.5h.5zM129.9 159.6h.6zM130 159.7h.6zM130 159.8h.6zM130 159.9h.6zM130 159.9h.7zM130 160h.7zM130.1 160.1h.7zM130.1 160.2h.7zM130.2 160.3h.7zM130.2 160.4h.8zM130.2 160.4h.8zM130.6 160.5h.5z"/>
<path d="M178.9 152.7h.2zM178.9 152.8h.3zM178.9 152.9h.4zM178.9 153h.5zM178.9 153.1h.6zM178.9 153.2h.6zM179 153.2h.5zM179 153.3h.5zM179 153.4h.5zM179 153.5h.5zM179 153.6h.5zM179 153.7h.5zM179 153.8h.5zM179 153.8h.5zM179.1 153.9h.4zM179.1 154h.4zM179.1 154.1h.4zM179.1 154.2h.4zM179.1 154.3h.4zM179.1 154.3h.4zM179.1 154.4h.4zM179.2 154.5h.3zM179.2 154.6h.3zM179.2 154.7h.3zM179.2 154.8h.3zM179.2 154.9h.3zM179.2 154.9h.3zM179.2 155h.3zM179.2 155.1h.3zM179.2 155.2h.3zM179.2 155.3h.3zM179.2 155.4h.3zM179.2 155.4h.3zM179.2 155.5h.3zM179.2 155.6h.3zM179.2 155.7h.3zM179.3 155.8h.2zM179.3 155.9h.2zM179.3 156h.2zM179.3 156h.2zM179.3 156.1h.2zM179.3 156.2h.2zM179.3 156.3h.2zM179.3 156.4h.2z"/>
<path d="M180 152.7h.2zM179.8 152.8h.4zM179.7 152.9h.5zM179.7 153h.5zM179.5 153.1h.7zM179.5 153.2h.7zM179.5 153.2h.6zM179.5 153.3h.6zM179.5 153.4h.6zM179.5 153.5h.6zM179.5 153.6h.6zM179.5 153.7h.6zM179.5 153.8h.6zM179.5 153.8h.5zM179.5 153.9h.5zM179.5 154h.5zM179.5 154.1h.5zM179.5 154.2h.5zM179.5 154.3h.5zM179.5 154.3h.5zM179.5 154.4h.5zM179.5 154.5h.4zM179.5 154.6h.4zM179.5 154.7h.4zM179.5 154.8h.4zM179.5 154.9h.4zM179.5 154.9h.4zM179.5 155h.4zM179.5 155.1h.3zM179.5 155.2h.3zM179.5 155.3h.3zM179.5 155.4h.3zM179.5 155.4h.3zM179.5 155.5h.3zM179.5 155.6h.3zM179.5 155.7h.3zM179.5 155.8h.2zM179.5 155.9h.2zM179.5 156h.2zM179.5 156h.2zM179.5 156.1h.2zM179.5 156.2h.2zM179.5 156.3h.2zM179.5 156.4h.2zM179.5 156.5h.2zM179.5 156.5h.2zM179.5 156.6h.2zM179.5 156.7h.2zM179.5 156.8h.2zM179.5 156.9h.2zM179.5 157h.2z"/>
</g>
<g font-size="10.9">
<text x="105.7" y="248.5">МЦТР.00010343.00.001</text>
<text x="172.2" y="288.5">IGAS.</text>
</g>
<text font-size="10.8" x="89.3" y="9" transform="rotate(-180 89.3 9)">МЦТР.00010343.00.001</text>
<text font-size="10.7" x="86.3" y="263.5">Кольцо стопорное 2,5х40</text>
<g font-size="10.5">
<text x="86.6" y="273.5">(</text>
<text x="87.8" y="273.5">ст.12Х18Н10ТТУ3-1002-77гр.В.)</text>
</g>
<g font-size="8.5">
<text x="67.7" y="58">Ç42,3</text>
<text x="176.9" y="125.5" transform="rotate(-90 176.9 125.5)">Ç</text>
</g>
<g font-size="7.8">
<text x="160.3" y="101">2,5</text>
<text x="176.9" y="119.3" transform="rotate(-90 176.9 119.3)">9</text>
<text x="176.9" y="116.1" transform="rotate(-90 176.9 116.1)">,</text>
<text x="176.9" y="115.1" transform="rotate(-90 176.9 115.1)">8</text>
<text x="176.9" y="122.1" transform="rotate(-90 176.9 122.1)">3</text>
<text x="52.4" y="133.8" transform="rotate(-90 52.4 133.8)">4</text>
<text x="25.5" y="221">1. Острые кромки не допускаются.</text>
<text x="192.4" y="267.5">2:1</text>
</g>
<g font-size="5.4">
<text x="12.8" y="46.9" transform="rotate(-90 12.8 46.9)">Перв. примен.</text>
<text x="12.8" y="103.8" transform="rotate(-90 12.8 103.8)">Справ. №</text>
<text x="12.8" y="176.7" transform="rotate(-90 12.8 176.7)">Подп. и дата</text>
<text x="12.8" y="205.8" transform="rotate(-90 12.8 205.8)">Инв. № дубл.</text>
<text x="12.8" y="231.6" transform="rotate(-90 12.8 231.6)">Взам. инв. №</text>
<text x="159.1" y="256.8">Лит.</text>
<text x="173.1" y="256.8">Масса</text>
<text x="188" y="256.8">Масштаб</text>
<text x="12.8" y="261.7" transform="rotate(-90 12.8 261.7)">Подп. и дата</text>
<text x="41.2" y="261.8">№ докум.</text>
<text x="63.6" y="261.8">Подп.</text>
<text x="21" y="266.8">Разраб.</text>
<text x="38" y="266.8">Сакович</text>
<text x="21" y="271.8">Пров.</text>
<text x="38" y="271.8">Закржевский</text>
<text x="21" y="276.8">Т.контр.</text>
<text x="156.9" y="276.8">Лист</text>
<text x="177.9" y="276.8">Листов</text>
<text x="198.4" y="276.8">1</text>
<text x="21" y="286.8">Н.контр.</text>
<text x="12.8" y="290.8" transform="rotate(-90 12.8 290.8)">Инв. № подл.</text>
<text x="21" y="291.8">Утв.</text>
<text x="96" y="296.8">Копировал</text>
<text x="166" y="296.8">Формат</text>
<text x="186" y="296.8">A4</text>
</g>
<g font-size="5.3">
<text x="21.1" y="261.8">Изм.</text>
<text x="28.1" y="261.8">Лист</text>
<text x="76.1" y="261.8">Дата</text>
</g>
</svg>
